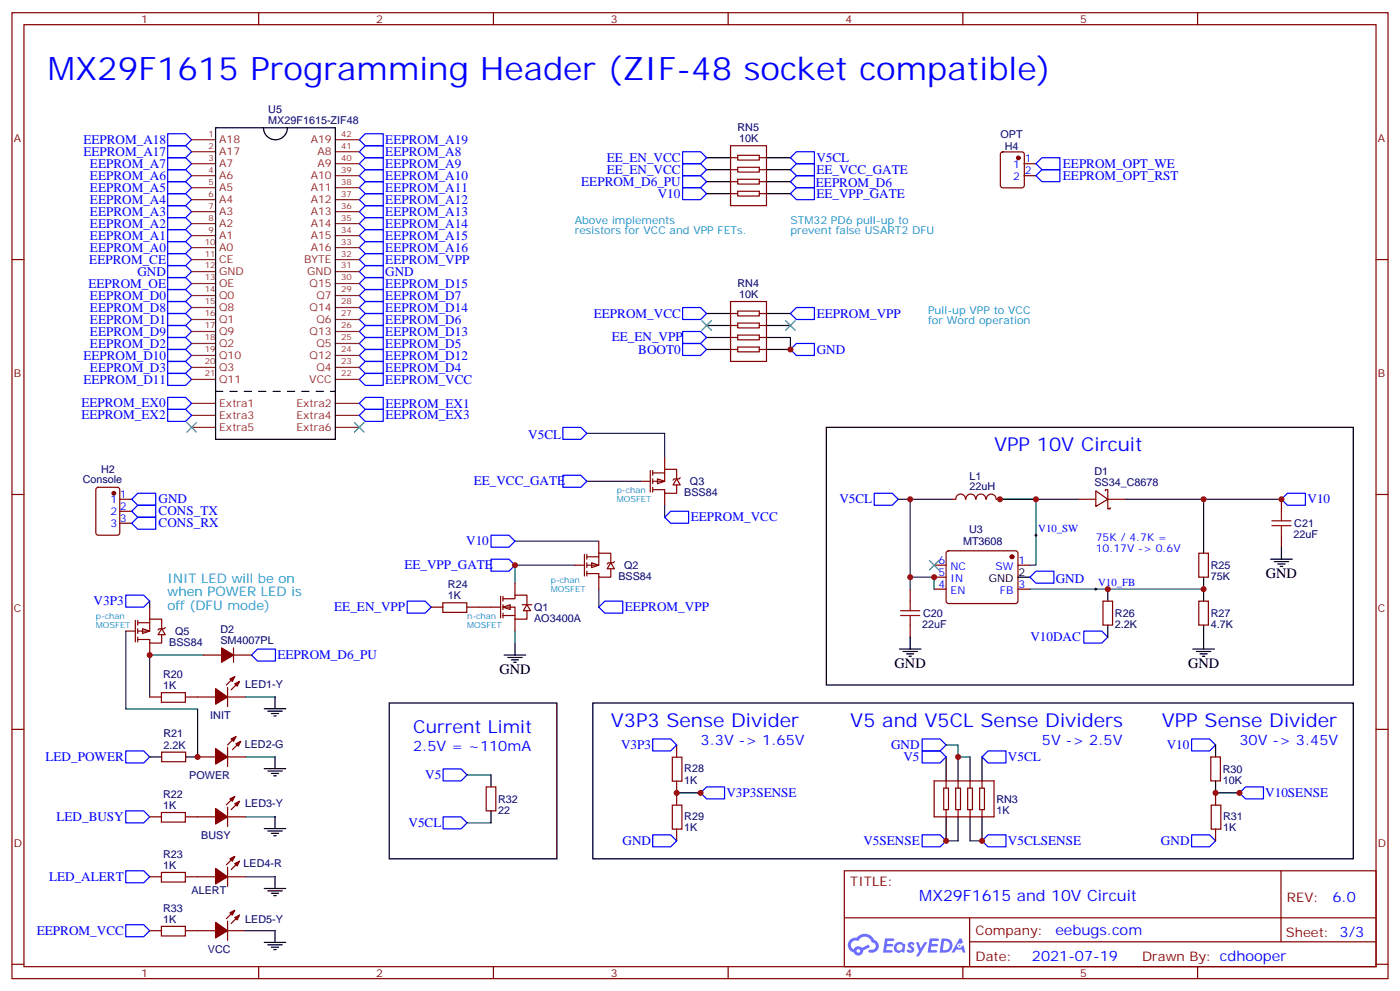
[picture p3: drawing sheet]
<svg xmlns="http://www.w3.org/2000/svg" width="412mm" height="292mm" viewBox="0 0 412 292" stroke-linecap="round" stroke-linejoin="round" font-family="sans-serif">
<g fill="none" stroke="#870000" stroke-width=".35">
<path d="M3.5 3.7h405.4v284.4h-405.4zM7.1 7.3h398.2v277.3h-398.2zM76.2 3.7v3.6M145.3 3.7v3.6M214.5 3.7v3.6M283.6 3.7v3.6M352.8 3.7v3.6M3.5 76.4h3.6M405.3 76.4h3.6M3.5 145.6h3.6M405.3 145.6h3.6M3.5 214.7h3.6"/>
<path d="M405.3 214.7h3.6M248.7 256.3h156.6v28.3h-156.6zM377.3 256.4v20.8M248.7 270.2h156.5M285.6 277.2h119.6M285.6 270.2v14.1M3.5 283.8h3.6M76.2 284.6v3.5M145.3 284.6v3.5M214.5 284.6v3.5M283.6 284.6v3.5M352.8 284.6v3.5"/>
<path d="M405.3 283.8h3.6"/>
</g>
<g fill="#5487ff">
<path d="M267.7 277.5a1.22 1.22 0 0 1 1.7 .3l-.4 .5a.47 .47 0 0 0-.3-.4 .47 .47 0 0 0-.5 .2l.1 .3a1.14 1.14 0 0 1 .8 1.7 1.14 1.14 0 0 1-1.9 0l-.2-.2 .5-.5 .7 .4a.29 .29 0 0 0 .3-.3 .29 .29 0 0 0-.2-.3 1.04 1.04 0 0 1-.6-1.7z"/>
<path d="M260.7 276.3h2.4l.3 .1-.2 .5-1.8 .1-.1 .9h1.5l.3 .3-.3 .4h-1.6l-.2 1.1h1.7l.2 .3-.2 .4h-2.6z"/>
<path d="M273.8 276.3h2.4l.3 .1-.1 .5-1.8 .1-.2 .9h1.6l.3 .3-.4 .4h-1.6l-.1 1.1h1.7l.2 .3-.2 .4h-2.6z"/>
<path d="M282.6 276.3h.7l.3 1.2-.6 .3a.69 .69 0 0 0-1 .3 .69 .69 0 0 0 .4 1 .69 .69 0 0 0 .9-.6l.5-.3 .6 2.2h-.8l-.2-.9h-1.8l-.5 .9h-.8z"/>
<path d="M269.8 277.3h.8l.6 1.9 1.1-1.9h.9l-2.6 4.2h-.8l.9-1.5z"/>
<path d="M277.4 276.3l-.6 4.1h1.3a2.11 2.11 0 0 0 2.5-2.1 2.11 2.11 0 0 0-2.5-2zM278.1 277a1.39 1.39 0 0 1 1.7 1.4 1.39 1.39 0 0 1-1.8 1.3h-.3z"/>
<path d="M263.7 277.9a1.54 1.54 0 0 0-.1 2.1 1.54 1.54 0 0 0 2.2 .2l.6 .2 .3-2.3-.2-.2-.4-.1a1.49 1.49 0 0 0-2.4 .1zM264 278.9a.94 .94 0 0 1 1.8 0 .94 .94 0 0 1-1.8 0z"/>
<path d="M250.4 276.6a2.18 2.18 0 0 0 1.1 3.8 1.44 1.44 0 0 0 1.6 .9 1.44 1.44 0 0 0 1.2-1.5l2-1-.5-.7-1.9 .9a1.47 1.47 0 0 0-2.4 .5 1.39 1.39 0 0 1-.7-2 1.39 1.39 0 0 1 2-.5 2.12 2.12 0 0 1 2.2-1.3 2.12 2.12 0 0 1 1.9 1.7 1.14 1.14 0 0 1 1.1 1.4 1.14 1.14 0 0 1-1.7 .8 .43 .43 0 0 0-.5 .3 .43 .43 0 0 0 .4 .5 1.98 1.98 0 0 0 2.5-1.2 1.98 1.98 0 0 0-1.2-2.5 3.1 3.1 0 0 0-5.3-.7l-.9 .1zM252.3 279.9a.55 .55 0 0 1 1.1 0 .55 .55 0 0 1-1.1 0z"/>
<circle cx="282.6" cy="278.4" r=".26"/>
</g>
<g fill="none" stroke="#00f" stroke-width=".35">
<path d="M49.4 39.4h5.3l1.7 1.7-1.7 1.8h-5.3zM107.6 39.4h5.3v3.5h-5.3l-1.8-1.8zM49.4 42.9h5.3l1.7 1.8-1.7 1.7h-5.3zM49.4 46.4h5.3l1.7 1.8-1.7 1.8h-5.3zM49.4 50h5.3l1.7 1.7-1.7 1.8h-5.3zM49.4 53.5h5.3l1.7 1.7-1.7 1.8h-5.3zM49.4 57h5.3l1.7 1.8-1.7 1.7h-5.3zM107.6 42.9h5.3v3.5h-5.3l-1.8-1.7zM107.6 46.4h5.3v3.6h-5.3l-1.8-1.8zM107.6 50h5.3v3.5h-5.3l-1.8-1.8zM107.6 53.5h5.3v3.5h-5.3l-1.8-1.8zM107.6 57h5.3v3.5h-5.3l-1.8-1.7z"/>
<path d="M49.4 60.5h5.3l1.7 1.8-1.7 1.8h-5.3zM49.4 64.1h5.3l1.7 1.7-1.7 1.8h-5.3zM49.4 67.6h5.3l1.7 1.8-1.7 1.7h-5.3zM49.4 71.1h5.3l1.7 1.8-1.7 1.7h-5.3zM49.4 74.6h5.3l1.7 1.8-1.7 1.8h-5.3zM49.4 78.2h5.3l1.7 1.7-1.7 1.8h-5.3zM107.6 60.5h5.3v3.6h-5.3l-1.8-1.8zM107.6 64.1h5.3v3.5h-5.3l-1.8-1.8zM107.6 67.6h5.3v3.5h-5.3l-1.8-1.7zM107.6 71.1h5.3v3.5h-5.3l-1.8-1.7zM107.6 74.6h5.3v3.6h-5.3l-1.8-1.8zM107.6 78.2h5.3v3.5h-5.3l-1.8-1.8z"/>
<path d="M49.4 85.2h5.3l1.7 1.8-1.7 1.8h-5.3zM49.4 88.8h5.3l1.7 1.7-1.7 1.8h-5.3zM49.4 92.3h5.3l1.7 1.8-1.7 1.7h-5.3zM49.4 95.8h5.3l1.7 1.8-1.7 1.7h-5.3zM49.4 99.3h5.3l1.7 1.8-1.7 1.8h-5.3zM49.4 81.7h5.3l1.7 1.8-1.7 1.7h-5.3zM107.6 88.8h5.3v3.5h-5.3l-1.8-1.8zM107.6 85.2h5.3v3.6h-5.3l-1.8-1.8zM107.6 92.3h5.3v3.5h-5.3l-1.8-1.7zM107.6 95.8h5.3v3.5h-5.3l-1.8-1.7zM107.6 99.3h5.3v3.6h-5.3l-1.8-1.8zM107.6 81.7h5.3v3.5h-5.3l-1.8-1.7z"/>
<path d="M49.4 102.9h5.3l1.7 1.7-1.7 1.8h-5.3zM49.4 106.4h5.3l1.7 1.8-1.7 1.7h-5.3zM49.4 109.9h5.3l1.7 1.8-1.7 1.8h-5.3zM107.6 102.9h5.3v3.5h-5.3l-1.8-1.8zM107.6 106.4h5.3v3.5h-5.3l-1.8-1.7zM107.6 109.9h5.3v3.6h-5.3l-1.8-1.8z"/>
</g>
<path d="M193.7 141l2.1 .7-2.1 .7z" fill="#fff" stroke="#870000" stroke-width=".35"/>
<g fill="none" stroke="#870000" stroke-width=".35">
<path d="M191.6 138.5v6.4M192.3 139.2h3.5M192.3 138.5v1.4M195.8 138.1h3.5v2.9M195.8 138.1v3.6h-3.5M195.8 134.6v3.5M188.7 141.7h2.9M192.3 141v1.4M192.3 143.4v1.5M195.8 145.2v3.5M199.3 141l1.1 1.7h-2.1zM199.3 142.7v2.5h-3.5v-1.1h-3.5"/>
<path d="M200.4 140.6l-.4 .4h-1.4l-.3 .3"/>
</g>
<path d="M77.8 226.3h6.4M78.9 227h4.2M80 227.7h2.1M80.7 228.4h.7M81 222.7v3.6M77.8 243.9h6.4M78.9 244.6h4.2M80 245.3h2.1M80.7 246h.7M81 240.4v3.5" fill="none" stroke="#000" stroke-width=".35"/>
<path d="M151.7 159.3h24.7M195.8 148.7v3.6M169.3 166.4h-17.6v5.3M176.4 173.4v5.3M72.3 222.8h8.8M72.3 240.5h8.8" fill="none" stroke="#008700" stroke-width=".35"/>
<path d="M174.3 165.7l2.1 .7-2.1 .7z" fill="#fff" stroke="#870000" stroke-width=".35"/>
<g fill="none" stroke="#870000" stroke-width=".35">
<path d="M28.5 143.6l.4-.2h5.7l.6 .5 .1 12.9-.5 .7-5.9 .1-.6-.5-.1-13zM35.3 147h3.5M35.3 150.5h3.5M35.3 154h3.5M176.4 159.3v3.5M169.3 166.4h2.9M172.2 163.2v6.3M172.9 163.9h3.5M172.9 163.2v1.4M172.9 165.7v1.4M172.9 168.1v1.4M176.4 162.8h3.5v2.9"/>
<path d="M176.4 162.8v3.6h-3.5M176.4 169.9v3.5M179.9 165.7l1.1 1.7h-2.1zM179.9 167.4v2.5h-3.5v-1.1h-3.5M181 165.3l-.4 .4h-1.4l-.3 .3M58.2 258.1h5.3M67 258.1h5.3M67 255.3v5.6M69.1 252.1l-2.4 2.5M70.6 253.5l-2.5 2.5"/>
</g>
<path d="M40.6 148.7h5.3v3.6h-5.3l-1.8-1.8zM40.6 152.3h5.3v3.5h-5.3l-1.8-1.8zM40.6 145.2h5.3v3.5h-5.3l-1.8-1.7zM144.6 157.6h5.3l1.8 1.7-1.8 1.8h-5.3zM351 217.5h5.3l1.8 1.8-1.8 1.8h-5.3zM37 238.7h5.3l1.8 1.8-1.8 1.7h-5.3zM37 221.1h5.3l1.8 1.7-1.8 1.8h-5.3zM130.5 226.3h5.3l1.8 1.8-1.8 1.8h-5.3zM366.9 231.6h5.3v3.6h-5.3l-1.8-1.8zM37 256.3h5.3l1.8 1.8-1.8 1.8h-5.3zM130.5 240.5h5.3l1.8 1.7-1.8 1.8h-5.3zM351 245.7h5.3l1.8 1.8-1.8 1.8h-5.3z" fill="none" stroke="#00f" stroke-width=".35"/>
<path d="M114.7 206.9h49.3v45.9h-49.3zM174.6 206.9h224v45.9h-224zM81 258v3.5M77.8 261.5h6.4M78.9 262.2h4.2M80 262.9h2.1M80.7 263.7h.7" fill="none" stroke="#000" stroke-width=".35"/>
<path d="M137.6 228.1h7M358.1 233.4h7M72.3 258.1h8.8M137.6 242.2h7" fill="none" stroke="#008700" stroke-width=".35"/>
<g fill="#870000" stroke="#870000" stroke-width=".35">
<path d="M69.1 254.2l1.5-.7-.8 1.4z"/>
<path d="M67.7 252.8l1.4-.7-.7 1.4z"/>
<path d="M63.5 255.6l3.5 2.5-3.5 2.1z"/>
<circle cx="33.5" cy="145.2" r=".53"/>
</g>
<g fill="#fff" stroke="#870000" stroke-width=".35">
<path d="M148.2 178.7l2.1-.7v1.4z"/>
<path d="M155.2 178l1.1 1.8h-2.1z"/>
</g>
<g fill="none" stroke="#870000" stroke-width=".35">
<path d="M280.5 147h1M281.6 146.9a1.41 1.41 0 0 1 1.4-1.5 1.41 1.41 0 0 1 1.4 1.5M284.6 146.9a1.41 1.41 0 0 1 1.4-1.5 1.41 1.41 0 0 1 1.4 1.5M287.5 146.9a1.41 1.41 0 0 1 1.4-1.5 1.41 1.41 0 0 1 1.4 1.5M290.6 146.9a1.41 1.41 0 0 1 1.4-1.5 1.41 1.41 0 0 1 1.4 1.5M293.5 147h1.1M317.5 147h5.3M322.8 144.5l3.5 2.5-3.5 2.1zM325.6 144.5v-.4h.7v2.9M326.3 147v2.8h.7v-.4M326.3 147h5.3M377.5 147v3.5"/>
<path d="M377.5 157.6v3.5M127 178.7h3.5M130.4 177.4h7.1v2.9h-7.1zM137.6 178.7h9.9M147.5 175.5v6.4M148.2 176.2h3.5v-1h3.5v2.8M148.2 178.7h3.5v3.5h3.5v-2.4M148.2 175.5v1.5M148.2 178v1.4M151.7 171.7v3.5M153.8 178h2.8M268.1 173.4v3.6"/>
<path d="M275.2 166.4h3.5M275.2 173.4h3.5M275.2 169.9h3.5M278.9 162.3l.5-.2h19.8l.5 .2 .2 .5-.1 14.4-.6 .5-20.1-.1-.4-.6v-14.2zM299.9 166.4h3.5M299.9 173.4h3.5M324.9 177h2.8v7h-2.8zM353.1 162.8h2.9v7.1h-2.9zM353.1 177h2.9v7h-2.9zM69.1 199.2l-2.4 2.4M148.2 181.2h3.5M148.2 180.5v1.4"/>
<path d="M151.7 182.2v3.6M268.1 184v3.5M58.2 205.2h5.3M67 202.4v5.6M67 220v5.6M67 205.2h5.3M69.5 216.8l-2.5 2.5M70.6 200.6l-2.5 2.5M70.9 218.2l-2.5 2.5M199.3 219.3v3.5M58.2 222.8h5.3M67 222.8h5.3"/>
<path d="M67 237.6v5.7M69.1 234.5l-2.4 2.4M70.6 235.9l-2.5 2.4M143.2 231.6h2.8v7.1h-2.8zM198 237h2.9v7.1h-2.9zM198 222.9h2.9v7.1h-2.9zM199.3 229.9v7M275.2 229.9h17.6v10.6h-17.6zM278 232h1.4v6.3h-1.4zM278.7 229.9v2.1M278.7 238.3v2.2M281.5 232h1.4v6.3h-1.4z"/>
<path d="M282.2 229.9v2.1M282.2 238.3v2.2M285 232h1.5v6.3h-1.5zM285.8 229.9v2.1M285.8 238.3v2.2M288.6 232h1.4v6.3h-1.4zM289.3 229.9v2.1M289.3 238.3v2.2M356.8 237h2.8v7.1h-2.8zM358.1 233.4v3.5M58.2 240.5h5.3M67 240.5h5.3"/>
<path d="M199.3 244v3.5M358.1 244v3.5"/>
</g>
<g fill="none" stroke="#008700" stroke-width=".35">
<path d="M172.9 127.6h22.9v7M172.9 141.7h15.8M264.6 147h15.9M268.1 147v26.4M294.6 147h22.9M305.2 147v19.4h-1.8M331.6 147h45.9M354.5 147v12.3M268.1 169.9h7.1v3.5M303.4 173.4h51.1M278.7 219.3h3.5v3.5h3.6M199.3 233.4h7.1"/>
<path d="M278.7 247.5h3.5M285.8 247.5h3.5"/>
</g>
<g fill="none" stroke="#00f" stroke-width=".35">
<path d="M165.8 125.8h5.3l1.8 1.8-1.8 1.7h-5.3zM197.6 150.5h5.2v3.5h-5.2l-1.8-1.7zM257.5 145.2h5.3l1.8 1.8-1.8 1.7h-5.3zM379.2 145.2h5.3v3.5h-5.3l-1.7-1.7zM119.9 177h5.3l1.8 1.7-1.8 1.8h-5.3zM178.2 177h5.2v3.5h-5.2l-1.8-1.8zM305.2 168.1h5.2v3.6h-5.2l-1.8-1.8zM319.3 185.8h5.3l1.7 1.7-1.7 1.8h-5.3zM192.3 217.5h5.3l1.7 1.8-1.7 1.8h-5.3zM271.6 217.5h5.3l1.8 1.8-1.8 1.8h-5.3zM208.1 231.6h5.3v3.6h-5.3l-1.7-1.8zM271.6 221.1h5.3l1.8 1.7-1.8 1.8h-5.3z"/>
<path d="M291 221.1h5.3v3.5h-5.3l-1.7-1.8zM192.3 245.7h5.3l1.7 1.8-1.7 1.8h-5.3zM271.6 245.7h5.3l1.8 1.8-1.8 1.8h-5.3zM291 245.7h5.3v3.6h-5.3l-1.7-1.8z"/>
</g>
<g fill="none" stroke="#000" stroke-width=".35">
<path d="M243.4 125.8h155.2v75.8h-155.2zM354.5 159.3v3.5M299.9 169.9h3.5M326.3 173.4v3.6M354.5 169.9v7.1M374.3 164.6h6.3M375.4 165.3h4.2M376.4 166h2.1M377.1 166.7h.7M377.5 161.1v3.5M148.5 192.8h6.4M149.6 193.5h4.2"/>
<path d="M150.6 194.2h2.2M151.3 194.9h.7M151.7 189.3v3.5M264.9 191.1h6.4M266 191.8h4.2M267.1 192.5h2.1M267.8 193.2h.7M268.1 187.5v3.6M326.3 184v3.5M351.4 191.1h6.3M352.4 191.8h4.3M353.5 192.5h2.1"/>
<path d="M354.2 193.2h.7M354.5 184v7.1M144.6 228.1v3.5M144.6 238.7v3.5M278.7 222.8v7.1M282.2 222.8v7.1M285.8 222.8v7.1M289.3 222.8v7.1M278.7 240.5v7M282.2 240.5v7M285.8 240.5v7M289.3 240.5v7"/>
</g>
<g fill="#870000" stroke="#870000" stroke-width=".35">
<path d="M69.5 218.9l1.4-.7-.7 1.4z"/>
<path d="M68.1 217.5l1.4-.7-.7 1.4z"/>
<path d="M63.5 220.3l3.5 2.5-3.5 2.1z"/>
<path d="M69.1 236.6l1.5-.7-.8 1.4z"/>
<path d="M67.7 235.2l1.4-.7-.7 1.4z"/>
<path d="M63.5 238l3.5 2.5-3.5 2.1z"/>
<path d="M69.1 201.3l1.5-.7-.8 1.4z"/>
<path d="M67.7 199.9l1.4-.7-.7 1.4z"/>
<path d="M63.5 202.7l3.5 2.5-3.5 2.1z"/>
<circle cx="298.1" cy="163.9" r=".53"/>
</g>
<path d="M273.8 165l2.8 2.8M276.6 165l-2.8 2.8" fill="none" stroke="#3c3" stroke-width=".35"/>
<path d="M374.6 154.7h5.7M374.6 153.3h5.7M377.5 150.5v2.8M377.5 154.7v2.9M265.3 179.8h5.6M268.1 177v2.8M265.3 181.2h5.6M268.1 181.2v2.8" fill="none" stroke="#a10000" stroke-width=".35"/>
<path d="M304.8 157.6h.7M305.2 157.2v.7M322.4 173.4h.7M322.8 173.1v.7" fill="none" stroke="#000" stroke-width=".29"/>
<path d="M42 185.1l2.1 .7-2.1 .7z" fill="#fff" stroke="#870000" stroke-width=".35"/>
<g fill="none" stroke="#870000" stroke-width=".35">
<path d="M215.2 42.9h10.6v17.6h-10.6zM215.2 57h2.1M215.2 46.4h2.1M215.2 53.5h2.1M215.2 50h2.1M217.3 45.7h6.4v1.4h-6.4zM217.3 49.2h6.4v1.5h-6.4zM217.3 52.8h6.4v1.4h-6.4zM217.3 56.3h6.4v1.4h-6.4zM223.7 57h2.1M223.7 46.4h2.1M223.7 53.5h2.1"/>
<path d="M223.7 50h2.1M294.9 44.9l.5-.2h5.6l.7 .4v9.5l-.4 .6-5.9 .1-.7-.5v-9.4zM301.6 48.2h3.6M301.6 51.7h3.6M215.2 88.8h10.6v17.6h-10.6zM215.2 92.3h2.1M215.2 99.3h2.1M215.2 95.8h2.1M217.3 91.6h6.4v1.4h-6.4zM217.3 95.1h6.4v1.4h-6.4zM217.3 98.6h6.4v1.4h-6.4zM223.7 92.3h2.1"/>
<path d="M223.7 99.3h2.1M223.7 95.8h2.1M215.2 102.9h2.1M217.3 102.2h6.4v1.4h-6.4zM223.7 102.9h2.1M44.1 178.7v3.5M37 185.8h2.9M39.9 182.6v6.3M40.6 183.3h3.5M40.6 182.6v1.4M40.6 185.1v1.4M40.6 187.5v1.4"/>
<path d="M44.1 182.2h3.5v2.9M44.1 182.2v3.6h-3.5M44.1 189.3v3.5M47.6 185.1l1.1 1.7h-2.1zM47.6 186.8v2.5h-3.5v-1.1h-3.5M48.7 184.7l-.4 .4h-1.4l-.3 .3M60 192.8h5.3M68.8 190.7v4.2M68.8 192.8h5.3M44.1 205.2h3.5M47.5 203.9h7.1v2.8h-7.1zM54.7 205.2h3.5"/>
<path d="M47.5 239.2h7.1v2.8h-7.1zM47.6 221.4h7.1v2.8h-7.1zM356.7 222.8h2.8v7.1h-2.8zM44.1 240.5h3.5M44.1 258.1h3.5M47.5 256.8h7.1v2.8h-7.1zM54.7 240.5h3.5M54.7 258.1h3.5M44.1 274h3.5M47.5 272.7h7.1v2.8h-7.1zM54.7 274h8.8M67 274h5.3"/>
<path d="M67 271.1v5.7M69.1 268l-2.4 2.4M70.6 269.4l-2.5 2.5"/>
</g>
<g fill="none" stroke="#00f" stroke-width=".35">
<path d="M201.1 48.2h5.3l1.7 1.8-1.7 1.7h-5.3zM201.1 55.2h5.3l1.7 1.8-1.7 1.8h-5.3zM201.1 44.7h5.3l1.7 1.7-1.7 1.8h-5.3zM201.1 51.7h5.3l1.7 1.8-1.7 1.7h-5.3zM232.8 46.4l1.8-1.7h5.3v3.5h-5.3zM232.8 50l1.8-1.8h5.3v3.5h-5.3zM232.8 57l1.8-1.8h5.3v3.6h-5.3zM232.8 53.5l1.8-1.8h5.3v3.5h-5.3zM305.2 51.7l1.7-1.7h5.3v3.5h-5.3zM306.9 46.4h5.3v3.6h-5.3l-1.7-1.8zM201.1 90.5h5.3l1.7 1.8-1.7 1.8h-5.3zM201.1 97.6h5.3l1.7 1.7-1.7 1.8h-5.3z"/>
<path d="M234.6 90.5h5.3v3.6h-5.3l-1.8-1.8zM49.4 117h5.3l1.7 1.7-1.7 1.8h-5.3zM107.6 117h5.3v3.5h-5.3l-1.8-1.8zM201.1 101.1h5.3l1.7 1.8-1.7 1.7h-5.3zM234.6 101.1h5.3v3.5h-5.3l-1.8-1.7zM49.4 120.5h5.3l1.7 1.8-1.7 1.7h-5.3zM107.6 120.5h5.3v3.5h-5.3l-1.8-1.7zM165.8 139.9h5.3l1.8 1.8-1.8 1.7h-5.3zM37 175.2h5.3l1.8 1.8-1.8 1.7h-5.3zM144.6 164.6h5.3l1.8 1.8-1.8 1.7h-5.3zM74.1 192.8l1.7-1.7h5.3v3.5h-5.3zM37 272.2h5.3l1.8 1.8-1.8 1.7h-5.3z"/>
</g>
<path d="M232.8 99.3v3.6M44.1 177v1.7M37 185.8v22.9h21.2v14.1M60 192.8h-15.9v12.4M151.7 185.8v3.5M72.3 205.2h8.8M72.3 274h8.8" fill="none" stroke="#008700" stroke-width=".35"/>
<g fill="none" stroke="#000" stroke-width=".35">
<path d="M63.5 37.6h35.3v91.7h-35.3zM77.6 37.6a3.5 3.5 0 0 0 3.5 3.5 3.5 3.5 0 0 0 3.6-3.5M208.1 46.4h7.1M208.1 50h7.1M208.1 53.5h7.1M208.1 57h7.1M225.8 46.4h7M225.8 50h7M225.8 53.5h7M225.8 57h7M208.1 92.3h7.1M208.1 95.8h7.1"/>
<path d="M208.1 99.3h7.1M225.8 92.3h7M225.8 95.8h7M225.8 99.3h7M208.1 102.9h7.1M225.8 102.9h7M77.8 208.6h6.4M78.9 209.3h4.2M80 210h2.1M80.7 210.7h.7M81 205.1v3.5M358.1 219.3v3.5"/>
<path d="M44.1 222.8h3.5M54.7 222.8h3.5M358.1 229.9v3.5M77.8 277.4h6.4M78.9 278.1h4.2M80 278.8h2.1M80.7 279.5h.7M81 273.9v3.5"/>
</g>
<path d="M206.7 94.4l2.8 2.8M209.5 94.4l-2.8 2.8M231.4 94.4l2.8 2.8M234.2 94.4l-2.8 2.8M55 124.4l2.9 2.8M57.9 124.4l-2.9 2.8M104.4 124.4l2.8 2.8M107.2 124.4l-2.8 2.8" fill="none" stroke="#3c3" stroke-width=".35"/>
<g fill="#870000" stroke="#870000" stroke-width=".35">
<path d="M65.3 190.7l3.5 2.1-3.5 2.1z"/>
<path d="M69.1 270.1l1.5-.7-.8 1.4z"/>
<path d="M67.7 268.7l1.4-.7-.7 1.4z"/>
<path d="M63.5 271.5l3.5 2.5-3.5 2.1z"/>
<circle cx="300" cy="46.5" r=".53"/>
</g>
<g fill="none" stroke="#8c2424" stroke-width=".35">
<path d="M56.4 41.1h7.1M56.4 44.7h7.1M56.4 48.2h7.1M56.4 51.7h7.1M56.4 55.2h7.1M56.4 58.8h7.1M98.8 41.1h7M98.8 44.7h7M98.8 48.2h7M98.8 51.7h7M98.8 55.2h7M98.8 58.8h7"/>
<path d="M56.4 62.3h7.1M56.4 65.8h7.1M56.4 69.4h7.1M56.4 72.9h7.1M56.4 76.4h7.1M56.4 79.9h7.1M98.8 62.3h7M98.8 65.8h7M98.8 69.4h7M98.8 72.9h7M98.8 76.4h7M98.8 79.9h7"/>
<path d="M56.4 83.5h7.1M56.4 87h7.1M56.4 90.5h7.1M56.4 94.1h7.1M56.4 97.6h7.1M98.8 83.5h7M98.8 87h7M98.8 90.5h7M98.8 94.1h7M98.8 97.6h7M56.4 101.1h7.1M56.4 104.6h7.1"/>
<path d="M56.4 108.2h7.1M56.4 111.7h7.1M56.4 118.7h7.1M98.8 101.1h7M98.8 104.6h7M98.8 108.2h7M98.8 111.7h7M98.8 118.7h7M56.4 122.3h7.1M56.4 125.8h7.1M98.8 122.3h7M98.8 125.8h7"/>
</g>
<path d="M63.5 115.2h35.3" fill="none" stroke="#000" stroke-width=".35" stroke-dasharray="2.1 2.1"/>
<g fill="#c00">
<circle cx="365.1" cy="233.4" r=".88"/>
<circle cx="268.1" cy="169.9" r=".88"/>
<circle cx="275.2" cy="169.9" r=".88"/>
<circle cx="377.5" cy="147" r=".88"/>
<circle cx="268.1" cy="147" r=".88"/>
<circle cx="305.2" cy="147" r=".88"/>
<circle cx="358.1" cy="233.4" r=".88"/>
<circle cx="199.3" cy="233.4" r=".88"/>
<circle cx="206.4" cy="233.4" r=".88"/>
<circle cx="278.7" cy="247.5" r=".88"/>
<circle cx="282.2" cy="222.8" r=".88"/>
<circle cx="289.3" cy="247.5" r=".88"/>
<circle cx="294.6" cy="147" r=".88"/>
<circle cx="326.3" cy="173.4" r=".88"/>
<circle cx="354.5" cy="147" r=".88"/>
<circle cx="354.5" cy="173.4" r=".88"/>
<circle cx="58.2" cy="222.8" r=".88"/>
<circle cx="151.7" cy="166.4" r=".88"/>
<circle cx="232.8" cy="102.9" r=".88"/>
<circle cx="44.1" cy="192.8" r=".88"/>
</g>
<text font-size="9.5" fill="#00f" x="14.1" y="23.5">MX29F1615 Programming Header (ZIF-48 socket compatible)</text>
<g font-size="5.6" fill="#00f">
<text x="292.8" y="132.9">VPP 10V Circuit</text>
<text x="179.9" y="214">V3P3 Sense Divider</text>
<text x="250.5" y="214">V5 and V5CL Sense Dividers</text>
<text x="342.2" y="214">VPP Sense Divider</text>
</g>
<text font-size="5.3" fill="#00f" x="121.7" y="215.8">Current Limit</text>
<text font-size="4.6" fill="#00f" x="270.8" y="265.4">MX29F1615 and 10V Circuit</text>
<g font-size="4.2">
<text x="372.9" y="170.3">GND</text>
<text x="263.5" y="196.7">GND</text>
<text x="350" y="196.7">GND</text>
<text x="147.1" y="198.5">GND</text>
</g>
<g font-size="4.2" fill="#00f">
<text x="121.7" y="221.1">2.5V = ~110mA</text>
<text x="206.4" y="219.3">3.3V -&gt; 1.65V</text>
<text x="306.9" y="219.3">5V -&gt; 2.5V</text>
<text x="365.1" y="219.3">30V -&gt; 3.45V</text>
<text x="392.5" y="265.6">6.0</text>
<text x="310.9" y="275.2">eebugs.com</text>
<text x="304" y="283">2021-07-19</text>
</g>
<g font-size="3.9" fill="#00f">
<text x="24.6" y="42.4">EEPROM_A18</text>
<text x="24.6" y="45.9">EEPROM_A17</text>
<text x="113.5" y="42.4">EEPROM_A19</text>
<text x="113.5" y="45.9">EEPROM_A8</text>
<text x="178.8" y="47.7">EE_EN_VCC</text>
<text x="240.5" y="47.7">V5CL</text>
<text x="26.5" y="49.4">EEPROM_A7</text>
<text x="26.5" y="53">EEPROM_A6</text>
<text x="113.5" y="49.4">EEPROM_A9</text>
<text x="113.5" y="52.9">EEPROM_A10</text>
<text x="178.8" y="51.2">EE_EN_VCC</text>
<text x="240.5" y="51.2">EE_VCC_GATE</text>
<text x="313.1" y="49.5">EEPROM_OPT_WE</text>
<text x="313.1" y="53">EEPROM_OPT_RST</text>
<text x="26.5" y="56.5">EEPROM_A5</text>
<text x="113.5" y="56.5">EEPROM_A11</text>
<text x="113.5" y="60">EEPROM_A12</text>
<text x="171.2" y="54.7">EEPROM_D6_PU</text>
<text x="193.8" y="58.3">V10</text>
<text x="240.3" y="54.9">EEPROM_D6</text>
<text x="240.5" y="58.3">EE_VPP_GATE</text>
<text x="26.5" y="60">EEPROM_A4</text>
<text x="26.5" y="63.5">EEPROM_A3</text>
<text x="113.5" y="63.5">EEPROM_A13</text>
<text x="26.5" y="67.1">EEPROM_A2</text>
<text x="26.5" y="70.6">EEPROM_A1</text>
<text x="113.5" y="67">EEPROM_A14</text>
<text x="113.5" y="70.6">EEPROM_A15</text>
<text x="26.3" y="77.6">EEPROM_CE</text>
<text x="26.5" y="74.1">EEPROM_A0</text>
<text x="113.5" y="74.1">EEPROM_A16</text>
<text x="113.5" y="77.6">EEPROM_VPP</text>
<text x="40.5" y="81.2">GND</text>
<text x="113.5" y="81.2">GND</text>
<text x="26.1" y="84.7">EEPROM_OE</text>
<text x="26.5" y="88.2">EEPROM_D0</text>
<text x="113.5" y="88.2">EEPROM_D7</text>
<text x="113.5" y="84.7">EEPROM_D15</text>
<text x="26.5" y="91.8">EEPROM_D8</text>
<text x="26.5" y="95.3">EEPROM_D1</text>
<text x="113.5" y="91.7">EEPROM_D14</text>
<text x="113.5" y="95.3">EEPROM_D6</text>
<text x="174.9" y="93.5">EEPROM_VCC</text>
<text x="240.6" y="93.5">EEPROM_VPP</text>
<text x="26.5" y="98.8">EEPROM_D9</text>
<text x="113.5" y="98.8">EEPROM_D13</text>
<text x="180.2" y="100.2">EE_EN_VPP</text>
<text x="24.6" y="105.9">EEPROM_D10</text>
<text x="26.5" y="102.3">EEPROM_D2</text>
<text x="113.5" y="102.3">EEPROM_D5</text>
<text x="113.5" y="105.9">EEPROM_D12</text>
<text x="188" y="104.1">BOOT0</text>
<text x="240.6" y="104.1">GND</text>
<text x="24.6" y="112.9">EEPROM_D11</text>
<text x="26.5" y="109.4">EEPROM_D3</text>
<text x="113.5" y="109.4">EEPROM_D4</text>
<text x="113.5" y="112.9">EEPROM_VCC</text>
<text x="24" y="119.9">EEPROM_EX0</text>
<text x="113.6" y="120">EEPROM_EX1</text>
<text x="24" y="123.5">EEPROM_EX2</text>
<text x="113.6" y="123.5">EEPROM_EX3</text>
<text x="155.6" y="129.3">V5CL</text>
<text x="139.5" y="142.9">EE_VCC_GATE</text>
<text x="46.7" y="148.2">GND</text>
<text x="247.3" y="148.2">V5CL</text>
<text x="385.2" y="148.2">V10</text>
<text x="46.7" y="151.7">CONS_TX</text>
<text x="46.7" y="155.2">CONS_RX</text>
<text x="203.5" y="153.5">EEPROM_VCC</text>
<text x="137.3" y="160.6">V10</text>
<text x="119.1" y="167.6">EE_VPP_GATE</text>
<text x="311" y="171.7">GND</text>
<text x="27.6" y="178.2">V3P3</text>
<text x="98.5" y="180">EE_EN_VPP</text>
<text x="184.1" y="179.9">EEPROM_VPP</text>
<text x="303.5" y="188.7">V10DAC</text>
<text x="81.7" y="194">EEPROM_D6_PU</text>
<text x="182.9" y="220.5">V3P3</text>
<text x="262.5" y="220.5">GND</text>
<text x="343.7" y="220.5">V10</text>
<text x="13.4" y="224.1">LED_POWER</text>
<text x="266.1" y="224.1">V5</text>
<text x="296.9" y="224.1">V5CL</text>
<text x="125.3" y="229.3">V5</text>
<text x="214" y="234.7">V3P3SENSE</text>
<text x="372.7" y="234.6">V10SENSE</text>
<text x="16.6" y="241.7">LED_BUSY</text>
<text x="120.3" y="243.4">V5CL</text>
<text x="183.4" y="248.8">GND</text>
<text x="254.3" y="248.8">V5SENSE</text>
<text x="296.9" y="248.8">V5CLSENSE</text>
<text x="342" y="248.7">GND</text>
<text x="14.5" y="259.3">LED_ALERT</text>
<text x="10.9" y="275.2">EEPROM_VCC</text>
</g>
<g font-size="3.9" fill="#09f">
<text x="49.4" y="171.7">INIT LED will be on</text>
<text x="49.4" y="175.5">when POWER LED is</text>
<text x="49.4" y="179.4">off (DFU mode)</text>
</g>
<g font-size="3.9" fill="#800">
<text x="250.5" y="260.9">TITLE:</text>
<text x="379.1" y="265.6">REV:</text>
<text x="287.4" y="275.1">Company:</text>
<text x="378.7" y="275.7">Sheet: 3/3</text>
<text x="287.4" y="282.8">Date:</text>
<text x="336.4" y="282.9">Drawn By: cdhooper</text>
</g>
<g font-size="3.2" fill="#800">
<text x="41.6" y="6.7">1</text>
<text x="110.8" y="6.7">2</text>
<text x="179.9" y="6.7">3</text>
<text x="249.1" y="6.7">4</text>
<text x="318.2" y="6.7">5</text>
<text x="4.1" y="41.8">A</text>
<text x="405.9" y="41.8">A</text>
<text x="4.1" y="111">B</text>
<text x="405.9" y="111">B</text>
<text x="4.1" y="180.1">C</text>
<text x="405.9" y="180.1">C</text>
<text x="4.1" y="249.3">D</text>
<text x="405.9" y="249.3">D</text>
<text x="41.6" y="287.5">1</text>
<text x="110.8" y="287.5">2</text>
<text x="179.9" y="287.5">3</text>
<text x="249.1" y="287.5">4</text>
<text x="318.2" y="287.5">5</text>
</g>
<g font-size="3.2" fill="#000080">
<text x="79" y="33.4">U5</text>
<text x="79" y="36.5">MX29F1615-ZIF48</text>
<text x="217.3" y="38.7">RN5</text>
<text x="217.7" y="41.8">10K</text>
<text x="294.7" y="40.5">OPT</text>
<text x="296" y="44">H4</text>
<text x="217.3" y="84.5">RN4</text>
<text x="217.7" y="87.7">10K</text>
<text x="24.4" y="142.2">Console</text>
<text x="29.8" y="139.3">H2</text>
<text x="203.2" y="142.8">Q3</text>
<text x="285.6" y="141.2">L1</text>
<text x="322.4" y="143.1">SS34_C8678</text>
<text x="322.4" y="139.9">D1</text>
<text x="201.6" y="146">BSS84</text>
<text x="285.6" y="144.4">22uH</text>
<text x="381.3" y="155.2">C21</text>
<text x="283.7" y="160.4">MT3608</text>
<text x="285.5" y="156.9">U3</text>
<text x="381" y="158.4">22uF</text>
<text x="183.8" y="167.5">Q2</text>
<text x="356.7" y="167.4">R25</text>
<text x="132" y="173.1">R24</text>
<text x="182.2" y="170.7">BSS84</text>
<text x="356.7" y="170.7">75K</text>
<text x="131.9" y="176.4">1K</text>
<text x="157.3" y="179.9">Q1</text>
<text x="157.3" y="183">AO3400A</text>
<text x="271.6" y="184.8">22uF</text>
<text x="271.9" y="181.6">C20</text>
<text x="328.4" y="184.8">2.2K</text>
<text x="328.4" y="181.5">R26</text>
<text x="356.7" y="184.8">4.7K</text>
<text x="356.7" y="181.5">R27</text>
<text x="49.9" y="190.1">BSS84</text>
<text x="51.6" y="186.9">Q5</text>
<text x="64.9" y="189.7">SM4007PL</text>
<text x="64.9" y="186.4">D2</text>
<text x="48" y="202.8">1K</text>
<text x="48" y="199.6">R20</text>
<text x="72.2" y="202.4">LED1-Y</text>
<text x="61.9" y="211.6">INIT</text>
<text x="48.1" y="220.3">2.2K</text>
<text x="48.1" y="217.1">R21</text>
<text x="72.1" y="220">LED2-G</text>
<text x="201.6" y="227.4">R28</text>
<text x="360.2" y="227.4">R30</text>
<text x="55.8" y="229.2">POWER</text>
<text x="201.6" y="230.6">1K</text>
<text x="360.2" y="230.7">10K</text>
<text x="48" y="238.1">1K</text>
<text x="48" y="234.9">R22</text>
<text x="72.2" y="237.7">LED3-Y</text>
<text x="146.8" y="239.5">22</text>
<text x="146.8" y="236.3">R32</text>
<text x="293.5" y="239.5">1K</text>
<text x="293.5" y="236.3">RN3</text>
<text x="201.6" y="244.8">1K</text>
<text x="201.6" y="241.5">R29</text>
<text x="360.3" y="244.8">1K</text>
<text x="360.3" y="241.5">R31</text>
<text x="59.3" y="246.9">BUSY</text>
<text x="48" y="255.8">1K</text>
<text x="48" y="252.5">R23</text>
<text x="71.7" y="255.3">LED4-R</text>
<text x="56.4" y="263.2">ALERT</text>
<text x="48" y="268.4">R33</text>
<text x="48" y="271.6">1K</text>
<text x="72.2" y="271.6">LED5-Y</text>
<text x="61.2" y="280.4">VCC</text>
</g>
<g font-size="3.2" fill="#8d2323">
<text x="64.6" y="42.2">A18</text>
<text x="64.6" y="45.7">A17</text>
<text x="91.5" y="42.2">A19</text>
<text x="93.5" y="45.7">A8</text>
<text x="64.6" y="49.2">A7</text>
<text x="64.6" y="52.8">A6</text>
<text x="91.5" y="52.8">A10</text>
<text x="93.5" y="49.2">A9</text>
<text x="64.6" y="56.3">A5</text>
<text x="64.6" y="59.8">A4</text>
<text x="91.5" y="59.8">A12</text>
<text x="91.5" y="56.3">A11</text>
<text x="64.6" y="63.4">A3</text>
<text x="91.5" y="63.4">A13</text>
<text x="64.6" y="66.9">A2</text>
<text x="64.6" y="70.4">A1</text>
<text x="91.5" y="70.4">A15</text>
<text x="91.5" y="66.9">A14</text>
<text x="64.6" y="73.9">A0</text>
<text x="64.6" y="77.5">CE</text>
<text x="89.6" y="77.5">BYTE</text>
<text x="91.5" y="73.9">A16</text>
<text x="64.6" y="81">GND</text>
<text x="90.4" y="81">GND</text>
<text x="64.6" y="84.5">OE</text>
<text x="64.6" y="88.1">Q0</text>
<text x="91.2" y="84.5">Q15</text>
<text x="93.2" y="88.1">Q7</text>
<text x="64.6" y="91.6">Q8</text>
<text x="64.6" y="95.1">Q1</text>
<text x="91.2" y="91.6">Q14</text>
<text x="93.2" y="95.1">Q6</text>
<text x="64.6" y="98.6">Q9</text>
<text x="91.2" y="98.6">Q13</text>
<text x="64.6" y="102.2">Q2</text>
<text x="64.6" y="105.7">Q10</text>
<text x="91.2" y="105.7">Q12</text>
<text x="93.2" y="102.2">Q5</text>
<text x="64.6" y="109.2">Q3</text>
<text x="64.6" y="112.7">Q11</text>
<text x="91.1" y="112.7">VCC</text>
<text x="93.2" y="109.2">Q4</text>
<text x="64.6" y="119.8">Extra1</text>
<text x="87.3" y="119.8">Extra2</text>
<text x="64.6" y="123.3">Extra3</text>
<text x="87.3" y="123.3">Extra4</text>
<text x="64.6" y="126.9">Extra5</text>
<text x="87.3" y="126.9">Extra6</text>
</g>
<g font-size="3.2" fill="#00f">
<text x="301.9" y="47.8">1</text>
<text x="298.4" y="49.6">1</text>
<text x="298.4" y="53.1">2</text>
<text x="301.9" y="51.3">2</text>
<text x="32.6" y="148">1</text>
<text x="35.3" y="146.6">1</text>
<text x="32.6" y="151.6">2</text>
<text x="32.6" y="155.1">3</text>
<text x="35.3" y="150.1">2</text>
<text x="35.3" y="153.7">3</text>
<text x="305.9" y="156.7">V10_SW</text>
<text x="322.8" y="159.3">75K / 4.7K =</text>
<text x="276.5" y="166">6</text>
<text x="280" y="167.8">NC</text>
<text x="293.3" y="167.8">SW</text>
<text x="300" y="166">1</text>
<text x="322.8" y="162.5">10.17V -&gt; 0.6V</text>
<text x="276.5" y="173.1">4</text>
<text x="276.5" y="169.5">5</text>
<text x="280" y="171.3">IN</text>
<text x="300" y="173.1">3</text>
<text x="323.5" y="172.5">V10_FB</text>
<text x="280" y="174.8">EN</text>
<text x="294.6" y="174.8">FB</text>
</g>
<g font-size="3.2" fill="#0080ff">
<text x="169.3" y="65.8">Above implements</text>
<text x="232.8" y="65.8">STM32 PD6 pull-up to</text>
<text x="169.3" y="69">resistors for VCC and VPP FETs.</text>
<text x="232.8" y="69">prevent false USART2 DFU</text>
<text x="273.4" y="92.3">Pull-up VPP to VCC</text>
<text x="273.4" y="95.5">for Word operation</text>
</g>
<g font-size="3.2">
<text x="291.3" y="171.3">GND</text>
<text x="300" y="169.5">2</text>
</g>
<g font-size="2.5" fill="#8d2323">
<text x="61.4" y="40.4">1</text>
<text x="100.5" y="40.4">42</text>
<text x="61.4" y="47.5">3</text>
<text x="61.4" y="44">2</text>
<text x="100.5" y="44">41</text>
<text x="100.5" y="47.5">40</text>
<text x="61.4" y="51">4</text>
<text x="100.5" y="51">39</text>
<text x="61.4" y="54.5">5</text>
<text x="61.4" y="58.1">6</text>
<text x="100.5" y="54.5">38</text>
<text x="100.5" y="58.1">37</text>
<text x="61.4" y="61.6">7</text>
<text x="61.4" y="65.1">8</text>
<text x="100.5" y="61.6">36</text>
<text x="100.5" y="65.1">35</text>
<text x="61.4" y="68.7">9</text>
<text x="100.5" y="68.7">34</text>
<text x="60.3" y="72.2">10</text>
<text x="60.3" y="75.7">11</text>
<text x="100.5" y="72.2">33</text>
<text x="100.5" y="75.7">32</text>
<text x="60.3" y="78.9">12</text>
<text x="60.3" y="82.4">13</text>
<text x="100.5" y="78.9">31</text>
<text x="100.5" y="82.4">30</text>
<text x="60.3" y="85.9">14</text>
<text x="60.3" y="89.5">15</text>
<text x="100.5" y="85.9">29</text>
<text x="100.5" y="89.5">28</text>
<text x="60.3" y="93">16</text>
<text x="100.5" y="93">27</text>
<text x="60.3" y="96.5">17</text>
<text x="60.3" y="100">18</text>
<text x="100.5" y="96.5">26</text>
<text x="100.5" y="100">25</text>
<text x="60.3" y="103.6">19</text>
<text x="60.3" y="107.1">20</text>
<text x="100.5" y="103.6">24</text>
<text x="100.5" y="107.1">23</text>
<text x="60.3" y="110.6">21</text>
<text x="100.5" y="110.6">22</text>
</g>
<g font-size="2.5" fill="#08f">
<text x="181.7" y="145.2">p-chan</text>
<text x="181.7" y="147.7">MOSFET</text>
<text x="162.3" y="171.7">p-chan</text>
<text x="162.3" y="174.1">MOSFET</text>
<text x="28.2" y="182.2">p-chan</text>
<text x="28.2" y="184.7">MOSFET</text>
<text x="137.6" y="182.2">n-chan</text>
<text x="137.6" y="184.7">MOSFET</text>
</g>
</svg>
